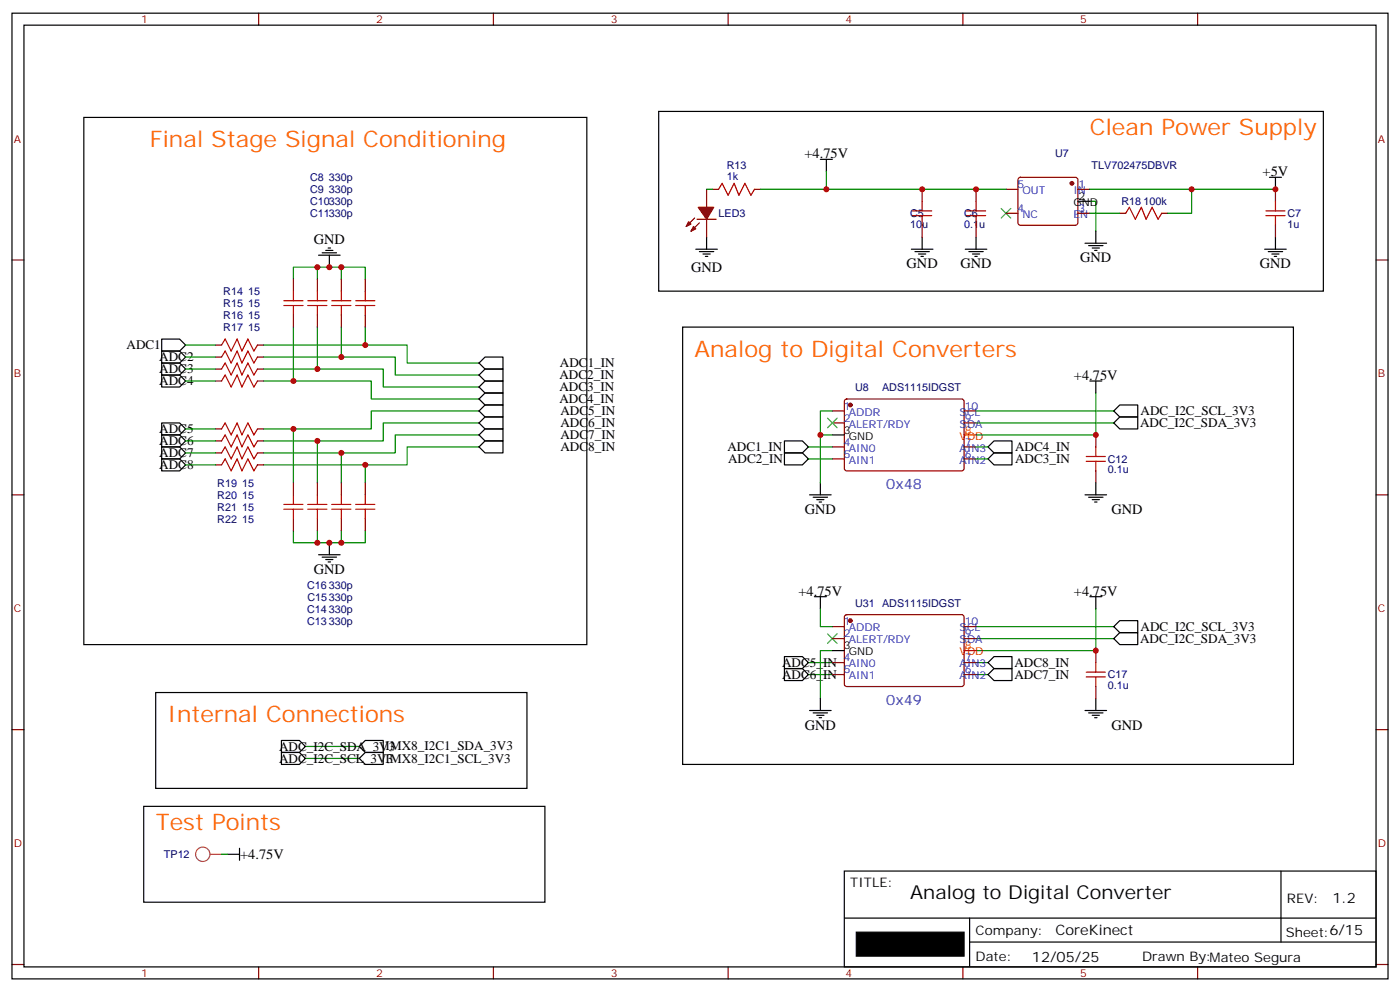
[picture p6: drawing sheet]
<svg xmlns="http://www.w3.org/2000/svg" width="412mm" height="292mm" viewBox="0 0 412 292" stroke-linecap="round" stroke-linejoin="round" font-family="sans-serif">
<g fill="none" stroke="#870000" stroke-width=".35">
<path d="M76.2 3.9v3.5M145.3 3.9v3.5M214.5 3.9v3.5M283.6 3.9v3.5M352.8 3.9v3.5M208.1 55.7v5.3M209.9 55.7h1.8M222.2 55.7h1.8M271.6 55.7v3.6M287.5 55.7v3.6M296.3 55.7h3.6M300.1 52.4l.5-.2h16.2l.5 .2 .2 .5v12.7l-.2 .5-.5 .2h-16.2l-.5-.2-.2-.5v-12.7z"/>
<path d="M317.5 55.7h3.5M375.7 55.7v3.6M3.5 76.6h3.6M204.6 64.2l-2.5 2.5M205.3 64.6h5.7M206 65.6l-2.4 2.5M208.1 64.6v5.2M271.6 66.3v3.5M287.5 66.3v3.5M296.3 62.8h3.6M317.5 62.8h3.5M329.8 62.8h1.8"/>
<path d="M342.2 62.8h1.8M375.7 66.3v3.5M405.3 76.6h3.6M86.4 82.2v3.5M86.4 92.8v3.5M93.5 82.2v3.5M93.5 92.8v3.5M100.5 82.2v3.5M100.5 92.8v3.5M107.6 82.2v3.5M107.6 92.8v3.5M63.5 112.2h1.8"/>
<path d="M63.5 108.7h1.8M63.5 105.1h1.8M63.5 101.6h1.8M75.8 112.2h1.8M75.8 108.7h1.8M75.8 105.1h1.8M75.8 101.6h1.8M248.9 117.7l.5-.2h34.2l.4 .7-.1 20-.6 .4h-34.2l-.4-.7v-19.7zM63.5 126.3h1.8M63.5 129.8h1.8M63.5 133.3h1.8M63.5 136.9h1.8"/>
<path d="M75.8 126.3h1.8M75.8 129.8h1.8M75.8 133.3h1.8M75.8 136.9h1.8M245.2 121h3.5M245.2 124.5h3.5M245.2 131.6h3.5M245.2 135.1h3.5M284 121h3.5M284 124.5h3.5M284 131.6h3.5M284 135.1h3.5"/>
<path d="M322.8 128.1v3.5M322.8 138.6v3.6M3.5 145.7h3.6M86.4 142.2v3.5M86.4 152.8v3.5M93.5 142.2v3.5M93.5 152.8v3.5M100.5 142.2v3.5M100.5 152.8v3.5M107.6 142.2v3.5M107.6 152.8v3.5M405.3 145.7h3.6"/>
<path d="M245.2 184.5h3.5M245.2 188h3.5M245.2 195.1h3.5M245.2 198.6h3.5M248.9 181.2l.5-.2h34.2l.4 .7-.1 20-.6 .4h-34.2l-.4-.7v-19.7zM284 184.5h3.5M284 188h3.5M284 195.1h3.5M284 198.6h3.5M322.8 191.6v3.5M3.5 214.8h3.6M322.8 202.1v3.6"/>
<path d="M405.3 214.8h3.6M3.5 284h3.6M76.2 284.7v3.5M145.3 284.7v3.5M214.5 284.7v3.5M283.6 284.7v3.5M352.8 284.7v3.5M405.3 284h3.6"/>
</g>
<g fill="none" stroke="#000" stroke-width=".35">
<path d="M3.5 3.9h405.4v284.3h-405.4zM7.1 7.4h398.2v277.3h-398.2zM24.7 34.6h148.2v155.2h-148.2zM194 32.8h195.8v52.9h-195.8zM241.7 46.9h3.5M243.4 46.9v3.5M317.5 59.3h3.5M373.9 52.2h3.6M375.7 52.2v3.5M93.8 75.1h6.4M94.9 74.4h4.2M96 73.7h2.1"/>
<path d="M96.7 73h.7M97 75.1v3.6M205 73.4h6.3M206 74.1h4.3M207.1 74.8h2.1M207.8 75.5h.7M208.1 69.8v3.6M268.5 73.4h6.3M269.5 74.1h4.3M270.6 74.8h2.1M271.3 75.5h.7M271.6 69.8v3.6"/>
<path d="M284.3 73.4h6.4M285.4 74.1h4.2M286.5 74.8h2.1M287.2 75.5h.7M287.5 69.8v3.6M319.6 71.6h6.4M320.7 72.3h4.2M321.7 73h2.1M322.4 73.7h.7M322.8 68.1v3.5M372.5 73.4h6.4M373.6 74.1h4.2"/>
<path d="M374.6 74.8h2.2M375.4 75.5h.7M375.7 69.8v3.6M47.6 99.8h5.3l1.8 1.8-1.8 1.8h-5.3zM201.1 96.3h179.9v128.8h-179.9zM47.6 103.4h5.3l1.8 1.7-1.8 1.8h-5.3zM47.6 110.4h5.3l1.8 1.8-1.8 1.7h-5.3zM47.6 106.9h5.3l1.8 1.8-1.8 1.7h-5.3zM141.1 106.9l1.8-1.8h5.3v3.6h-5.3zM141.1 110.4l1.8-1.7h5.3v3.5h-5.3zM142.9 112.2h5.3v3.5h-5.3l-1.8-1.8zM142.9 115.7h5.3v3.5h-5.3l-1.8-1.7z"/>
<path d="M321 112.2h3.6M322.8 112.2v3.5M47.6 131.6h5.3l1.8 1.7-1.8 1.8h-5.3zM47.6 135.1h5.3l1.8 1.8-1.8 1.7h-5.3zM47.6 128.1h5.3l1.8 1.7-1.8 1.8h-5.3zM47.6 124.5h5.3l1.8 1.8-1.8 1.8h-5.3zM141.1 121l1.8-1.8h5.3v3.6h-5.3zM141.1 128.1l1.8-1.8h5.3v3.5h-5.3zM141.1 131.6l1.8-1.8h5.3v3.5h-5.3zM142.9 122.8h5.3v3.5h-5.3l-1.8-1.8zM231.1 129.8h5.3l1.7 1.8-1.7 1.7h-5.3zM231.1 133.3h5.3l1.7 1.8-1.7 1.8h-5.3z"/>
<path d="M245.2 128.1h3.5M291 135.1l1.8-1.8h5.3v3.6h-5.3zM291 131.6l1.8-1.8h5.3v3.5h-5.3zM328.1 121l1.7-1.8h5.3v3.6h-5.3zM329.8 122.8h5.3v3.5h-5.3l-1.7-1.8zM97 159.8v3.5M238.5 145.7h6.3M239.5 146.4h4.3M240.6 147.1h2.1M241.3 147.8h.7M241.7 142.2v3.5M319.6 145.7h6.4"/>
<path d="M320.7 146.4h4.2M321.7 147.1h2.1M322.4 147.8h.7M322.8 142.2v3.5M93.8 163.3h6.4M94.9 164h4.2M96 164.7h2.1M96.7 165.5h.7M239.9 175.7h3.5M241.7 175.7v3.5M321 175.7h3.6M322.8 175.7v3.5"/>
<path d="M231.1 196.8h5.3l1.7 1.8-1.7 1.8h-5.3zM231.1 193.3h5.3l1.7 1.8-1.7 1.7h-5.3zM245.2 191.6h3.5M291 195.1l1.8-1.8h5.3v3.5h-5.3zM291 198.6l1.8-1.8h5.3v3.6h-5.3zM328.1 188l1.7-1.7h5.3v3.5h-5.3zM329.8 182.7h5.3v3.6h-5.3l-1.7-1.8zM45.9 203.9h109.3v28.2h-109.3zM82.9 218h5.3l1.8 1.8-1.8 1.7h-5.3zM107.6 218h5.3v3.5h-5.3l-1.8-1.7zM238.5 209.2h6.3M239.5 209.9h4.3"/>
<path d="M240.6 210.6h2.1M241.3 211.3h.7M241.7 205.7v3.5M319.6 209.2h6.4M320.7 209.9h4.2M321.7 210.6h2.1M322.4 211.3h.7M322.8 205.7v3.5M42.3 237.4h118.2v28.2h-118.2zM82.9 221.5h5.3l1.8 1.8-1.8 1.8h-5.3zM107.6 221.5h5.3v3.6h-5.3l-1.8-1.8zM67 251.5h3.6"/>
<path d="M70.6 249.8v3.5M248.7 256.5h156.6v28.2h-156.6zM377.3 256.5v20.9M248.7 270.3h156.5M285.6 277.4h119.6M285.6 270.3v14.1"/>
</g>
<g fill="none" stroke="#008700" stroke-width=".35">
<path d="M208.1 55.7h1.8M224 55.7h72.3M243.4 50.4v5.3M321 59.3h1.8v8.8M321 55.7h54.7M351 55.7v7.1h-7M93.5 78.7v3.5M100.5 78.7v3.5M321 62.8h8.8M86.4 82.2v-3.5h21.2v3.5M86.4 96.3v15.9M93.5 96.3v12.4"/>
<path d="M100.5 96.3v8.8M107.6 96.3v5.3M54.7 101.6h8.8M54.7 112.2h8.8M54.7 108.7h8.8M54.7 105.1h8.8M77.6 112.2h31.8v5.3h31.7M77.6 108.7h35.3v5.2h28.2M77.6 105.1h38.8v5.3h24.7M77.6 101.6h42.3v5.3h21.2M322.8 115.7v12.4h-35.3M54.7 126.3h8.8"/>
<path d="M54.7 129.8h8.8M54.7 133.3h8.8M54.7 136.9h8.8M86.4 126.3v15.9M93.5 129.8v12.4M100.5 133.3v8.9M107.6 136.9v5.3M141.1 131.6h-21.2v5.3h-42.3M141.1 128.1h-24.7v5.2h-38.8M141.1 124.5h-28.2v5.3h-35.3M141.1 121h-31.7v5.3h-31.8M238.1 131.6h7.1"/>
<path d="M238.1 135.1h7.1M245.2 128.1h-3.5v14.1M245.2 121h-3.5v7.1M287.5 124.5h40.6M287.5 121h40.6M287.5 131.6h3.5M287.5 135.1h3.5M86.4 156.3v3.5h21.2v-3.5M93.5 156.3v3.5M100.5 156.3v3.5M241.7 179.2v5.3h3.5M322.8 179.2v12.4h-35.3"/>
<path d="M238.1 198.6h7.1M238.1 195.1h7.1M245.2 191.6h-3.5v14.1M287.5 198.6h3.5M287.5 195.1h3.5M287.5 184.5h40.6M287.5 188h40.6M90 219.8h15.8M90 223.3h15.8M65.3 251.5h1.7"/>
</g>
<path d="M294.9 61.4l2.8 2.8M297.7 61.4l-2.8 2.8M243.8 123.1l2.8 2.8M246.6 123.1l-2.8 2.8M243.8 186.6l2.8 2.8M246.6 186.6l-2.8 2.8" fill="none" stroke="#3c3" stroke-width=".35"/>
<g fill="#870000" stroke="#870000" stroke-width=".35">
<path d="M204.3 66.7l.7 .7-1.4 .7z"/>
<path d="M202.8 65.3l.8 .7-1.5 .7z"/>
<path d="M205.7 61h4.6l-2.2 3.6z"/>
<circle cx="315.7" cy="54" r=".53"/>
<circle cx="250.5" cy="119.2" r=".53"/>
<circle cx="250.5" cy="182.7" r=".53"/>
</g>
<g fill="none" stroke="#a10000" stroke-width=".35">
<path d="M211.7 55.7l1-1.7 1.8 3.5 1.8-3.5 1.4 3.5 1.7-3.5 1.8 3.5 1-1.8M271.6 59.3v2.8M287.5 59.3v2.8M375.7 59.3v2.8M268.8 62.1h5.7M268.8 63.5h5.7M271.6 63.5v2.8M284.7 62.1h5.6M284.7 63.5h5.6M287.5 63.5v2.8M331.6 62.8l1.1-1.8 1.7 3.6 1.8-3.6 1.4 3.6 1.8-3.6 1.7 3.6 1.1-1.8M372.9 62.1h5.6"/>
<path d="M372.9 63.5h5.6M375.7 63.5v2.8M83.6 88.5h5.7M83.6 90h5.7M86.4 85.7v2.8M86.4 90v2.8M90.7 88.5h5.6M90.7 90h5.6M93.5 85.7v2.8M93.5 90v2.8M97.7 88.5h5.7M97.7 90h5.7"/>
<path d="M100.5 85.7v2.8M100.5 90v2.8M104.8 88.5h5.6M104.8 90h5.6M107.6 85.7v2.8M107.6 90v2.8M65.3 108.7l1-1.8 1.8 3.5 1.7-3.5 1.5 3.5 1.7-3.5 1.8 3.5 1-1.7M65.3 112.2l1-1.8 1.8 3.5 1.7-3.5 1.5 3.5 1.7-3.5 1.8 3.5 1-1.7M65.3 105.1l1-1.7 1.8 3.5 1.7-3.5 1.5 3.5 1.7-3.5 1.8 3.5 1-1.8M65.3 101.6l1-1.8 1.8 3.6 1.7-3.6 1.5 3.6 1.7-3.6 1.8 3.6 1-1.8M65.3 126.3l1-1.8 1.8 3.6 1.7-3.6 1.5 3.6 1.7-3.6 1.8 3.6 1-1.8M65.3 129.8l1-1.7 1.8 3.5 1.7-3.5 1.5 3.5 1.7-3.5 1.8 3.5 1-1.8"/>
<path d="M65.3 133.3l1-1.7 1.8 3.5 1.7-3.5 1.5 3.5 1.7-3.5 1.8 3.5 1-1.8M65.3 136.9l1-1.8 1.8 3.5 1.7-3.5 1.5 3.5 1.7-3.5 1.8 3.5 1-1.7M320 134.4h5.6M320 135.8h5.6M322.8 131.6v2.8M322.8 135.8v2.8M83.6 149.9h5.7M83.6 148.5h5.7M86.4 145.7v2.8M86.4 149.9v2.9M90.7 149.9h5.6M90.7 148.5h5.6"/>
<path d="M93.5 145.7v2.8M93.5 149.9v2.9M97.7 149.9h5.7M97.7 148.5h5.7M100.5 145.7v2.8M100.5 149.9v2.9M104.8 149.9h5.6M104.8 148.5h5.6M107.6 145.7v2.8M107.6 149.9v2.9M320 197.9h5.6M320 199.3h5.6"/>
<path d="M322.8 195.1v2.8M322.8 199.3v2.8"/>
</g>
<path d="M57.6 251.5a2.12 2.12 0 0 1 3-1.9 2.12 2.12 0 0 1 .5 3.6 2.12 2.12 0 0 1-3.4-1.1l-.1-.6M61.8 251.5h3.5" fill="none" stroke="#a64a4a" stroke-width=".35"/>
<path d="M252.2 274.5h31.8v7h-31.8z" fill="#000" stroke="#000" stroke-width=".35"/>
<path d="M284 128.1h3.5M284 191.6h3.5" fill="none" stroke="#f00" stroke-width=".35"/>
<g fill="#c00">
<circle cx="107.6" cy="136.9" r=".88"/>
<circle cx="100.5" cy="133.3" r=".88"/>
<circle cx="93.5" cy="129.8" r=".88"/>
<circle cx="86.4" cy="126.3" r=".88"/>
<circle cx="86.4" cy="112.2" r=".88"/>
<circle cx="93.5" cy="108.7" r=".88"/>
<circle cx="100.5" cy="105.1" r=".88"/>
<circle cx="107.6" cy="101.6" r=".88"/>
<circle cx="97" cy="159.8" r=".88"/>
<circle cx="100.5" cy="159.8" r=".88"/>
<circle cx="93.5" cy="159.8" r=".88"/>
<circle cx="97" cy="78.7" r=".88"/>
<circle cx="100.5" cy="78.7" r=".88"/>
<circle cx="93.5" cy="78.7" r=".88"/>
<circle cx="375.7" cy="55.7" r=".88"/>
<circle cx="243.4" cy="55.7" r=".88"/>
<circle cx="271.6" cy="55.7" r=".88"/>
<circle cx="287.5" cy="55.7" r=".88"/>
<circle cx="351" cy="55.7" r=".88"/>
<circle cx="322.8" cy="128.1" r=".88"/>
<circle cx="241.7" cy="128.1" r=".88"/>
<circle cx="322.8" cy="191.6" r=".88"/>
</g>
<g font-size="6.7" fill="#f60">
<text x="321" y="39.9">Clean Power Supply</text>
<text x="44.1" y="43.4">Final Stage Signal Conditioning</text>
<text x="204.6" y="105.1">Analog to Digital Converters</text>
<text x="49.4" y="212.7">Internal Connections</text>
<text x="45.9" y="244.5">Test Points</text>
</g>
<text font-size="5.6" x="268.1" y="264.6">Analog to Digital Converter</text>
<g font-size="4.2">
<text x="237" y="46.6">+4.75V</text>
<text x="371.9" y="51.9">+5V</text>
<text x="92.4" y="71.9">GND</text>
<text x="318.2" y="77.3">GND</text>
<text x="203.6" y="80.1">GND</text>
<text x="267.1" y="79">GND</text>
<text x="282.9" y="79">GND</text>
<text x="371.1" y="79">GND</text>
<text x="316.4" y="111.9">+4.75V</text>
<text x="237.1" y="151.3">GND</text>
<text x="327.4" y="151.3">GND</text>
<text x="92.4" y="169">GND</text>
<text x="235.2" y="175.4">+4.75V</text>
<text x="316.4" y="175.4">+4.75V</text>
<text x="237.1" y="214.8">GND</text>
<text x="327.4" y="214.8">GND</text>
<text x="70.7" y="253">+4.75V</text>
<text x="392.5" y="265.7">1.2</text>
<text x="310.9" y="275.3">CoreKinect</text>
<text x="304" y="283.1">12/05/25</text>
</g>
<g font-size="4.2" fill="#00f">
<text x="261.1" y="143.9">0x48</text>
<text x="261.1" y="207.4">0x49</text>
</g>
<g font-size="3.9">
<text x="37.3" y="102.8">ADC1</text>
<text x="46.9" y="106.4">ADC2</text>
<text x="46.9" y="113.4">ADC4</text>
<text x="46.9" y="109.9">ADC3</text>
<text x="164.8" y="111.7">ADC2_IN</text>
<text x="164.9" y="108.2">ADC1_IN</text>
<text x="164.8" y="115.2">ADC3_IN</text>
<text x="164.8" y="118.7">ADC4_IN</text>
<text x="165.1" y="125.8">ADC6_IN</text>
<text x="165.1" y="122.3">ADC5_IN</text>
<text x="335.8" y="125.8">ADC_I2C_SDA_3V3</text>
<text x="336" y="122.2">ADC_I2C_SCL_3V3</text>
<text x="46.9" y="131.1">ADC6</text>
<text x="46.9" y="127.5">ADC5</text>
<text x="165.1" y="129.3">ADC7_IN</text>
<text x="46.9" y="134.6">ADC7</text>
<text x="165.1" y="132.8">ADC8_IN</text>
<text x="214.3" y="132.9">ADC1_IN</text>
<text x="214.5" y="136.4">ADC2_IN</text>
<text x="299" y="136.4">ADC3_IN</text>
<text x="299" y="132.9">ADC4_IN</text>
<text x="46.9" y="138.1">ADC8</text>
<text x="336" y="185.7">ADC_I2C_SCL_3V3</text>
<text x="335.8" y="189.3">ADC_I2C_SDA_3V3</text>
<text x="230.4" y="196.3">ADC5_IN</text>
<text x="298.8" y="196.4">ADC8_IN</text>
<text x="230.4" y="199.9">ADC6_IN</text>
<text x="298.8" y="199.9">ADC7_IN</text>
<text x="82.2" y="221">ADC_I2C_SDA_3V3</text>
<text x="113.6" y="221">IMX8_I2C1_SDA_3V3</text>
<text x="82.2" y="224.6">ADC_I2C_SCL_3V3</text>
<text x="113.6" y="224.6">IMX8_I2C1_SCL_3V3</text>
<text x="250.5" y="261.1">TITLE:</text>
<text x="379.1" y="265.7">REV:</text>
<text x="287.4" y="275.3">Company:</text>
<text x="378.7" y="275.9">Sheet:6/15</text>
<text x="287.4" y="282.9">Date:</text>
<text x="336.4" y="283">Drawn By:Mateo Segura</text>
</g>
<g font-size="3.2" fill="#800">
<text x="41.6" y="6.9">1</text>
<text x="110.8" y="6.9">2</text>
<text x="179.9" y="6.9">3</text>
<text x="249.1" y="6.9">4</text>
<text x="318.2" y="6.9">5</text>
<text x="4.1" y="42">A</text>
<text x="405.9" y="42">A</text>
<text x="4.1" y="111.1">B</text>
<text x="405.9" y="111.1">B</text>
<text x="4.1" y="180.3">C</text>
<text x="405.9" y="180.3">C</text>
<text x="4.1" y="249.4">D</text>
<text x="405.9" y="249.4">D</text>
<text x="41.6" y="287.7">1</text>
<text x="110.8" y="287.7">2</text>
<text x="179.9" y="287.7">3</text>
<text x="249.1" y="287.7">4</text>
<text x="318.2" y="287.7">5</text>
</g>
<g font-size="3.2" fill="#000080">
<text x="310.8" y="46.3">U7</text>
<text x="91.4" y="53.3">C8</text>
<text x="96.9" y="53.3">330p</text>
<text x="214.1" y="52.9">1k</text>
<text x="214.1" y="49.7">R13</text>
<text x="321.6" y="49.9">TLV702475DBVR</text>
<text x="91.4" y="56.9">C9</text>
<text x="96.9" y="56.9">330p</text>
<text x="91.4" y="60.4">C10330p</text>
<text x="91.4" y="63.9">C11330p</text>
<text x="211.7" y="63.9">LED3</text>
<text x="268.1" y="63.9">C5</text>
<text x="284" y="63.9">C6</text>
<text x="330.4" y="60.4">R18</text>
<text x="336.8" y="60.4">100k</text>
<text x="379.2" y="63.9">C7</text>
<text x="268.1" y="67.1">10u</text>
<text x="284" y="67.1">0.1u</text>
<text x="379.2" y="67.1">1u</text>
<text x="65.8" y="86.9">R14</text>
<text x="73.1" y="86.9">15</text>
<text x="65.8" y="93.9">R16</text>
<text x="65.8" y="90.4">R15</text>
<text x="73.1" y="93.9">15</text>
<text x="73.1" y="90.4">15</text>
<text x="65.8" y="97.4">R17</text>
<text x="73.1" y="97.4">15</text>
<text x="251.9" y="115.1">U8</text>
<text x="259.8" y="115.1">ADS1115IDGST</text>
<text x="326.3" y="136.3">C12</text>
<text x="64" y="143.3">R19</text>
<text x="71.3" y="143.3">15</text>
<text x="326.3" y="139.4">0.1u</text>
<text x="64" y="146.8">R20</text>
<text x="71.3" y="146.8">15</text>
<text x="64" y="150.4">R21</text>
<text x="64" y="153.9">R22</text>
<text x="71.3" y="150.4">15</text>
<text x="71.3" y="153.9">15</text>
<text x="90.5" y="173.3">C16</text>
<text x="96.9" y="173.3">330p</text>
<text x="90.6" y="176.8">C15330p</text>
<text x="251.9" y="178.6">U31 ADS1115IDGST</text>
<text x="90.5" y="180.4">C14</text>
<text x="90.5" y="183.9">C13</text>
<text x="96.9" y="180.4">330p</text>
<text x="96.9" y="183.9">330p</text>
<text x="326.3" y="202.9">0.1u</text>
<text x="326.3" y="199.8">C17</text>
<text x="48.3" y="252.7">TP12</text>
</g>
<g font-size="3.2" fill="#00f">
<text x="299.7" y="55.4">5</text>
<text x="301.2" y="57.1">OUT</text>
<text x="316.2" y="57.1">IN</text>
<text x="317.7" y="55.4">1</text>
<text x="299.7" y="62.4">4</text>
<text x="301.2" y="64.2">NC</text>
<text x="316.2" y="64.2">EN</text>
<text x="317.7" y="62.4">3</text>
<text x="248.5" y="120.6">1</text>
<text x="248.5" y="124.2">2</text>
<text x="250" y="122.4">ADDR</text>
<text x="250" y="125.9">ALERT/RDY</text>
<text x="282.7" y="125.9">SDA</text>
<text x="282.7" y="122.4">SCL</text>
<text x="284.2" y="124.2">9</text>
<text x="284.2" y="120.6">10</text>
<text x="248.5" y="131.2">4</text>
<text x="284.2" y="131.2">7</text>
<text x="248.5" y="134.8">5</text>
<text x="250" y="133">AIN0</text>
<text x="250" y="136.5">AIN1</text>
<text x="282.7" y="136.5">AIN2</text>
<text x="282.7" y="133">AIN3</text>
<text x="284.2" y="134.8">6</text>
<text x="248.5" y="184.1">1</text>
<text x="250" y="185.9">ADDR</text>
<text x="282.7" y="185.9">SCL</text>
<text x="284.2" y="184.1">10</text>
<text x="248.5" y="187.7">2</text>
<text x="250" y="189.4">ALERT/RDY</text>
<text x="282.7" y="189.4">SDA</text>
<text x="284.2" y="187.7">9</text>
<text x="248.5" y="194.7">4</text>
<text x="250" y="196.5">AIN0</text>
<text x="282.7" y="196.5">AIN3</text>
<text x="284.2" y="194.7">7</text>
<text x="248.5" y="198.3">5</text>
<text x="250" y="200">AIN1</text>
<text x="282.7" y="200">AIN2</text>
<text x="284.2" y="198.3">6</text>
</g>
<g font-size="3.2">
<text x="317.7" y="58.9">2</text>
<text x="316.2" y="60.7">GND</text>
<text x="248.5" y="127.7">3</text>
<text x="250" y="129.5">GND</text>
<text x="248.5" y="191.2">3</text>
<text x="250" y="193">GND</text>
</g>
<g font-size="3.2" fill="#f00">
<text x="282.7" y="129.5">VDD</text>
<text x="284.2" y="127.7">8</text>
<text x="284.2" y="191.2">8</text>
<text x="282.7" y="193">VDD</text>
</g>
</svg>
